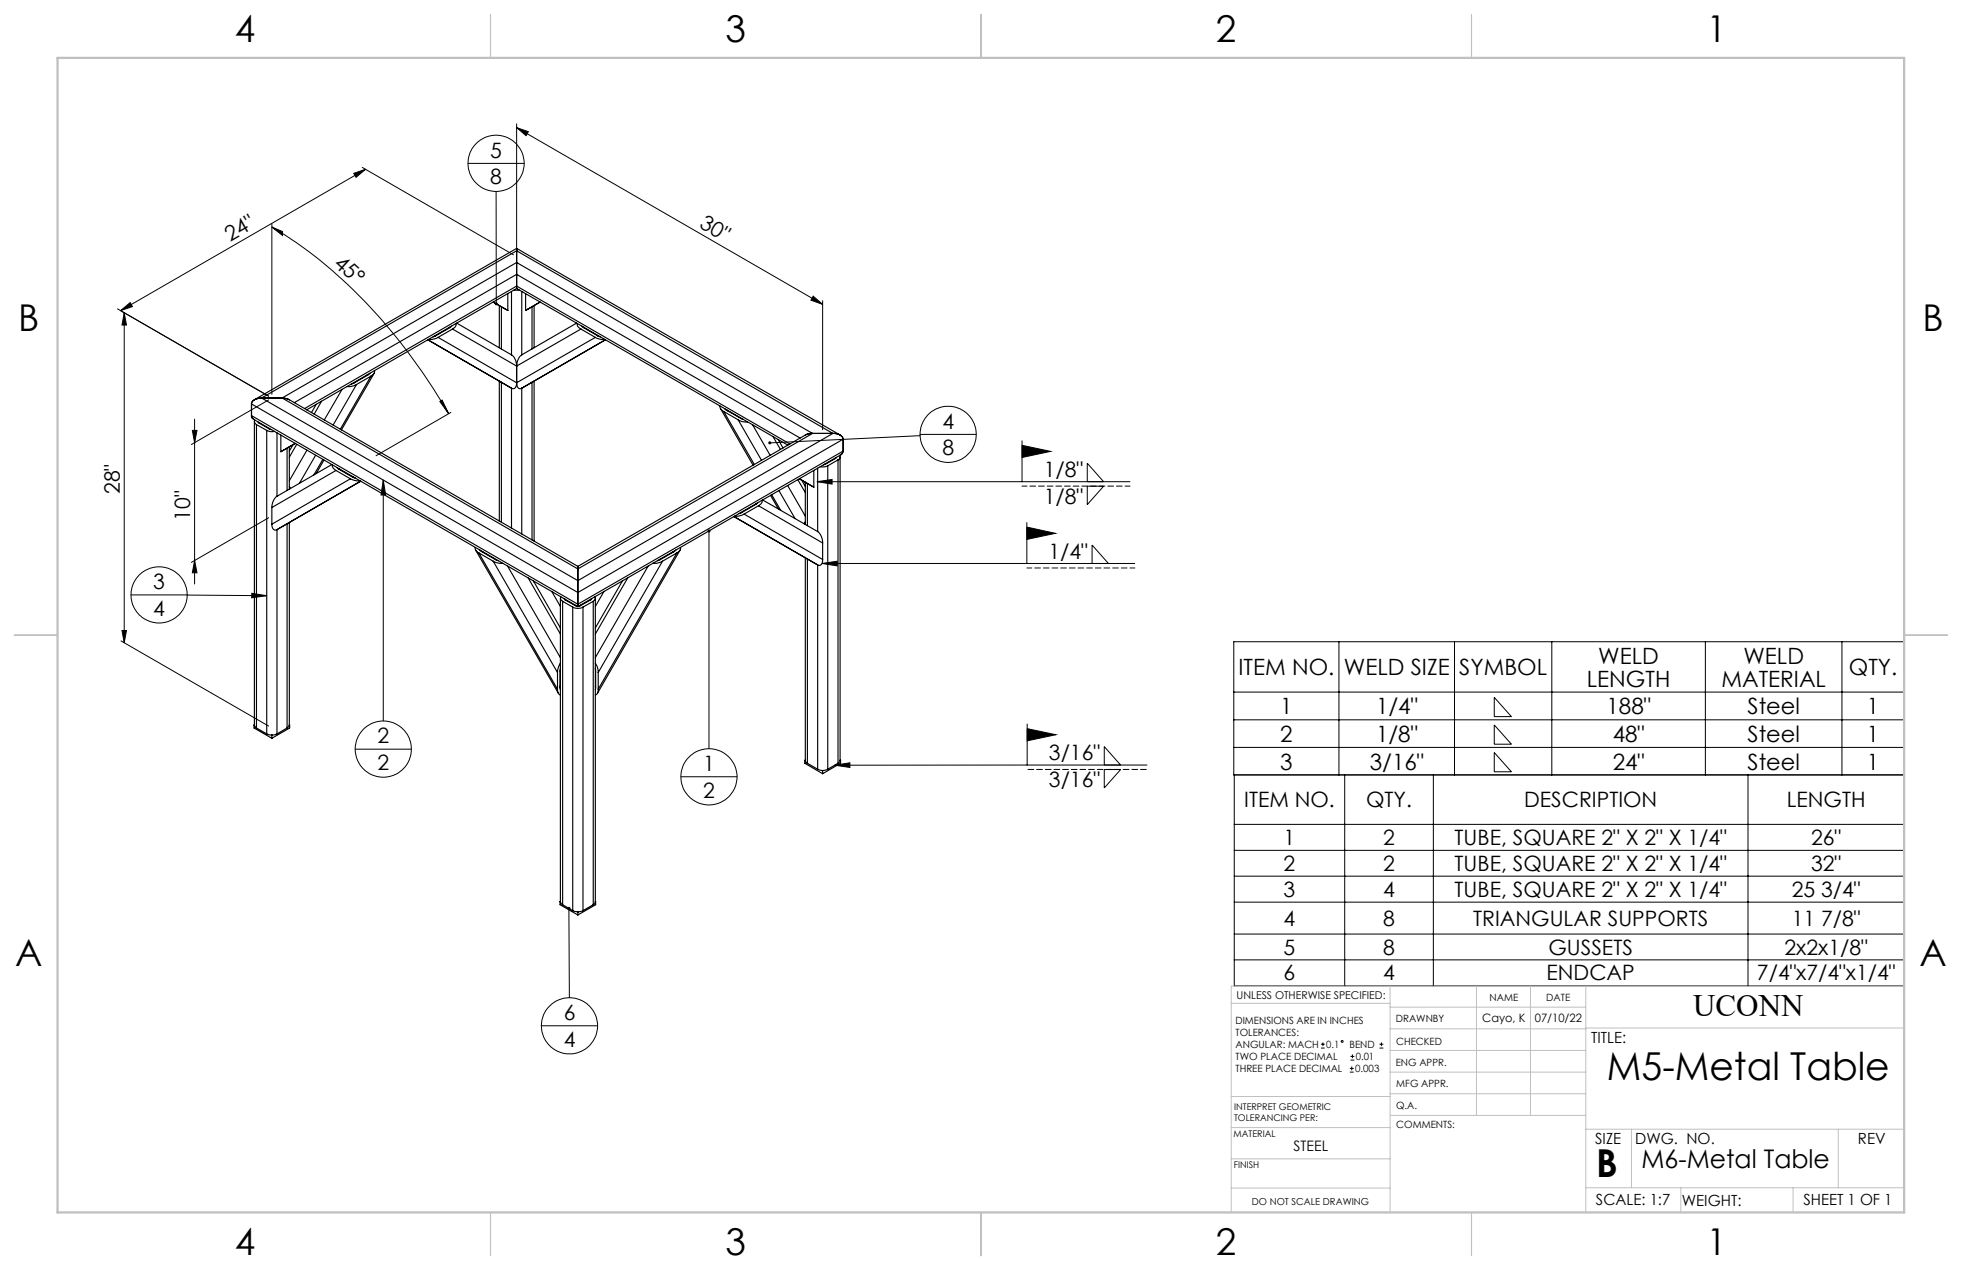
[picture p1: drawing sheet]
<svg xmlns="http://www.w3.org/2000/svg" width="432mm" height="279mm" viewBox="0 0 432 279" stroke-linecap="round" stroke-linejoin="round" font-family="sans-serif">
<g fill="none" stroke="#000" stroke-width=".22">
<path d="M77.9 38.1l2.5-.8-2 1.7zM79.7 36.8l33.3 19.3M80.4 37.3l-53.8 31M103 35.9h12.4M113.7 28.1l2.6 .9-.5 .8zM113.7 27.2v28.4M113.7 28.1l67.3 38.9M59.8 50l2.4 .9v.9zM59.8 50a107.6 107.6 0 0 1 33.5 32.4l5.4 8.6M59.8 49.1v37.6M109.2 42.1v24.7M25.9 67.9l33.2 19.3"/>
<path d="M26.6 68.3l2-1.7 .5 .9zM27.3 68.8l.5 2.7h-1zM27.3 68.8v72.6M179 65.2l2 1.8-2.5-1zM181 66.1v28.4M42.3 94.7h1.1l-.6 2.7zM42.8 92.2v36.3M59.1 88l-17 9.8M96.8 88.3l.5-.3 1.4 3zM99.2 90.7l-16.4 9.6M202.5 95.6h12.3M202.5 95.8l-33.1 1.6"/>
<path d="M224.9 98l6.3 1.3-6.3 1.3zM224.9 97v9M59.1 113.9l-17 9.8M84.3 105.6l.6 3.3h-1zM84.3 105.6v53M156 116.8v47.9M179.8 106l3.3-.5v1zM179.8 106h68.9M226 115v9M226 116l6.3 1.3-6.3 1.4zM239.3 106v-4.1l3.6 4.1M239.3 107h3.6l-3.6 4z"/>
<path d="M26.8 138.7h1l-.5 2.7zM28.8 130.9l29.9 .2M42.8 123.3l.6 2.7h-1.1zM55.4 130.5l3.3 .6-3.3 .4zM180.9 124l3.4-.5v1zM180.9 124h68.8M240.3 124v-4.1l3.6 4.1M26.6 141l32.5 18.7M226.1 159.3v9M271.5 152.3h147.6M271.5 158.4h147.6M294.7 141.2v29.3"/>
<path d="M320.1 141.2v29.3M328.9 153.4l3.7 4.3h-3.7zM328.9 159.5l3.7 4.2h-3.7zM341.5 141.2v29.3M375.3 141.2v29.3M405.4 141.2v29.3M78.2 164.8h12.3M149.9 170.9h12.3M183.7 168.3l3.3-.5v1zM226.1 160.3l6.3 1.3-6.3 1.4zM243 168.3v-4l3.6 4M243 169.3h3.6l-3.6 4.1z"/>
<path d="M252.4 168.3h-68.7M271.5 164.4h147.6M295.9 170.5v46.4M315.5 170.5v46.4M328.9 165.6l3.7 4.2h-3.7zM384.7 170.5v46.4M419.1 170.5h-147.5v46.4h147.5v-75.7h-147.6v29.3h147.6M125.2 199.8l.1 19.7M271.6 181.4h147.5M271.6 187.1h147.5M271.6 192.8h147.5M271.6 198.5h147.5"/>
<path d="M271.6 205.5h147.5M271.6 211.2h147.5M119.1 225.7h12.4M290.7 230.6h.8M290.7 229.7h.8M291.1 229.3v.9M297.1 235.9h.8M297.1 235.1h.8M297.2 233.2h.9M297.2 232.4h.9M297.5 234.6v.9M297.6 232v.8"/>
<path d="M303.6 230.6h.8M303.6 229.7h.8M304 229.3v.9"/>
<circle cx="109.2" cy="36" r="6.2"/>
<circle cx="208.7" cy="95.6" r="6.2"/>
<circle cx="35" cy="130.9" r="6.2"/>
<circle cx="84.4" cy="164.8" r="6.2"/>
<circle cx="156" cy="170.9" r="6.2"/>
<circle cx="125.3" cy="225.7" r="6.2"/>
<circle cx="295.4" cy="229.1" r=".2"/>
</g>
<path d="M249.8 125h-23.8" fill="none" stroke="#300000" stroke-width=".22" stroke-dasharray="1.3 .6" stroke-dashoffset=".2"/>
<g fill="none" stroke="#c0c0c0" stroke-width=".22">
<path d="M305.9 217v49.7M324.9 217v28.4M336.8 217v28.4M349 217v49.7M419.1 217h-148.1v49.7M271 220.7h34.9M305.9 231.1h43.1M305.9 226.3h43.1M305.9 221.6h43.1M305.9 235.9h43.1M349 226.2h70.1M271 255h34.9"/>
<path d="M271 248.1h35M271 241.2h35M305.9 240.6h43.1M306 245.4h43M349 248.4h70.1M359.1 248.4v12.9M404.6 248.4v12.9M271 261.4h34.9M349 261.3h70.1M369.9 261.3v5.4M394.6 261.3v5.4"/>
</g>
<path d="M108 3.2v9.5M215.9 3.2v9.5M323.8 3.2v9.5M3.1 139.7h9.6M419.1 139.7h9.5M108 266.7v9.6M215.9 266.7v9.6M323.8 266.7v9.6" fill="none" stroke="#c0c0c0" stroke-width=".25"/>
<path d="M12.7 12.7h406.4v254h-406.4z" fill="none" stroke="#c0c0c0" stroke-width=".5"/>
<path d="M252.4 169.3h-26.3" fill="none" stroke="#000" stroke-width=".22" stroke-dasharray="1.3 .6" stroke-dashoffset="-.2"/>
<path d="M248.7 106.9h-23.8" fill="none" stroke="#000" stroke-width=".22" stroke-dasharray="1.3 .6" stroke-dashoffset=".2"/>
<g fill="#000">
<path d="M113.7 28.1l2.6 .9-.5 .8zM179 65.2l2 1.8-2.5-1z"/>
<path d="M26.6 68.3l2-1.7 .5 .9zM77.9 38.1l2.5-.8-2 1.7z"/>
<path d="M27.3 68.8l.5 2.7h-1zM26.8 138.7h1l-.5 2.7zM42.3 94.7h1.1l-.6 2.7zM42.8 123.3l.6 2.7h-1.1z"/>
<path d="M109 66.6l-.1 .3 .1 .2 .2 .1v-.4v.4l.3-.2a.34 .34 0 0 0 0-.4 .34 .34 0 0 0-.5 0zM55.4 130.5l3.3 .6-3.3 .4zM84.3 105.6l.6 3.3h-1zM169.2 97.2l-.1 .2h.3h-.3a.33 .33 0 0 0 .4 .3 .33 .33 0 0 0 .2-.5 .33 .33 0 0 0-.5 0zM155.9 116.5a.35 .35 0 0 0 0 .6 .35 .35 0 0 0 .5-.2 .35 .35 0 0 0-.4-.4v.3v-.3zM125 199.6a.34 .34 0 0 0 .1 .5 .34 .34 0 0 0 .5-.2 .34 .34 0 0 0-.4-.4v.3v-.3z"/>
<path d="M96.8 88.3l.5-.3 1.4 3zM59.8 50l2.4 .9v.9z"/>
<path d="M180.9 124l3.4-.5v1zM226 116v2.7l6.3-1.4z"/>
<path d="M183.7 168.3l3.3-.5v1zM226.1 160.3v2.7l6.3-1.4zM179.8 106l3.3-.5v1zM224.9 98v2.6l6.3-1.3z"/>
</g>
<g fill="none" stroke="#000" stroke-width=".25">
<path d="M113.7 57.7v2.7M113.7 54.6v.6M113.7 54.6l-57.7 33.3M113.7 54.6l71.2 41.1M113.7 55.2l-56.1 32.4M113.7 55.2v2.5M113.7 57.7l-51.6 29.9M113.7 55.2l69.6 40.2M113.7 57.7l65.1 37.7M94.2 74.8l18.4 10.6M95.7 73.8l.1 .1M95.8 73.9l-.5 .2"/>
<path d="M96.4 74.2l-1.3 .5h-.8M96.4 74.2l17.3 10M98.9 72l.1 .1M99 72.1l-3.2 1.8M99.4 71.8l-.4 .3M99.6 72.4l-3.2 1.8M99.6 72.4l14.1 8.1M100.4 71.2a1.16 1.16 0 0 1-.8 1.2M100.5 71.1l12.1 7M108.5 66.5l3.3 1.8M109.9 67.2v9.3M110.3 67.5v9.3"/>
<path d="M111.2 68l.6 .3M111.8 64.6v3.7M112.6 78.1a3.1 3.1 0 0 1 1.1 2.4M112.6 64.1v14M113.1 63.8h1.2M113.7 62.9v.6M113.7 63.5l-46.2 26.7M113.7 63.5l59.7 34.4M113.7 60.4v2.5M113.7 60.4l-48.9 28.2M113.7 62.9l-46.7 27M113.7 60.4l62.4 36"/>
<path d="M113.7 62.9l60.1 34.8M114.8 78.1a3.1 3.1 0 0 0-1.1 2.4M114.8 64.1v14M115.7 64.6v3.7M116.2 68l-.5 .3M117.1 67.5v9.3M117.5 67.2v9.3M118.9 66.5l-3.2 1.8M126.9 71.1l-12.1 7M127 71.2a1.14 1.14 0 0 0 .8 1.2M127.8 72.4l3.2 1.8M127.8 72.4l-14.1 8.1"/>
<path d="M128.1 71.8l.3 .3M128.4 72.1l3.2 1.8M128.5 72l-.1 .1M131 74.2l1.3 .5h.8M131 74.2l-17.3 10M131.6 73.9l.5 .2M131.7 73.8l-.1 .1M133.2 74.8l-18.4 10.6M55.4 91.4l.1 .6 .5 .4 71.2 41.1M55.4 88.9v2.5M55.4 88.9l71.8 41.5M55.4 91.4l71.8 41.5"/>
<path d="M56 92.7v66.9l.4 .6M56.1 92.4l-.1 .4 .4 .6M56.4 93.4l2.3 1.3M56.4 93.4v66.8M56.8 92.9l.2 .2M57 93.1l2.3 1.3M57 93v.1M57.6 87.6a2.03 2.03 0 0 0-2.2 1.3M57.6 87.6h4.5M57.6 87.6l69.6 40.1M58.7 94.7l1 .3 .7-.1M58.7 94.7v66.8"/>
<path d="M59.3 94.4l.4 .1M59.3 94.3v.1M61 95.2v14M61.8 95.7v3.7M62.1 87.6l1.6 .3 63.5 36.7M62.1 87.6l65.1 37.6M62.4 99.1l-.6 .3M63.2 98.6v9.3M63.7 98.3v9.3M64.5 97.9l-.8 1.3M65 97.5l-3.2 1.9M65.3 97.8l-1.6 2.8"/>
<path d="M67.6 99l-3.9 6.8M69.6 88.9l-1.1 1.9M70.8 88.3l-1.7 2.8M75.3 85.7l-3.9 6.7M78.5 84.6l-1.4 .5h-.8M78.5 84.6l-5.2 8.9M80.8 82.4l-.1 .2M81.4 82.1l-3.5 2.2-.6 .2M81.6 82.8l-3.1 1.8M81.6 82.8l-6.7 11.6M82.3 82.1l-7.2 12.5M82.4 81.6a1.16 1.16 0 0 1-.8 1.2"/>
<path d="M109.9 83.9v30.7M112.6 85.4l-2.3-1.3v30.8M112.6 85.4v30.8M113.7 84.2a.89 .89 0 0 1-.2 1 .89 .89 0 0 1-.9 .2M113.7 84.2a1.09 1.09 0 0 0 .8 1.3l.3-.1M113.7 80.5v3.7M114.8 85.4v32.1M117.1 84.1v34.7M117.5 83.9v35.2M158.5 89.3a1.14 1.14 0 0 0 .8 1.2M158.6 89.9l7.1 12.4M159.3 90.5l3.2 1.9"/>
<path d="M159.3 90.5l6.7 11.7M159.5 89.9l4 2.4M160.1 90.2l.1 .2M162.5 92.4a3 3 0 0 0 2 .4M162.5 92.4l5.1 8.9M165.6 93.5l3.9 6.7M170.1 96l1.7 2.9M171.3 96.7l1 1.9M178.8 95.4l-1.6 .3-50 28.9M178.8 95.4h4.5M178.8 95.4l-51.6 29.8M183.3 95.4a2.07 2.07 0 0 1 2.3 1.2"/>
<path d="M183.3 95.4l-56.1 32.3M185.6 99.2l-.3 .6-.4 .4-57.7 33.3M185.6 96.6v2.6M185.6 96.6l-58.4 33.8M185.6 99.2l-58.4 33.7M59.8 115.3a.9 .9 0 0 0 .2 1 .9 .9 0 0 0 1 .2M59.8 111.7v3.6M61 109.2a2.92 2.92 0 0 0-1.2 2.5M61 116.5l2.2-1.3v45M61 116.5v45M63.7 114.9v44.6l-.5 .7M63.7 107l.2 .5"/>
<path d="M69.5 100.2l-3.6 6.1M71 101.1l-1.9 3.4M71.3 101.2l-1.7 3M73 102.2l-12 7M73.2 102.3a1.17 1.17 0 0 0 .7 1.2M73.9 103.5l3.2 1.8M73.9 103.5l-14.1 8.2M74.2 102.9l.3 .3M74.5 103.2l3.2 1.8M74.6 103.1l-.1 .1M77.1 105.3l1.1 .4 1 .1M77.1 105.3l-17.3 10"/>
<path d="M77.7 105l.5 .2M77.8 105h-.1M79.4 105.9l-18.4 10.6M161.5 113.6l18.5 10.7M163.1 112.7l.1 .1M163.2 112.8l-.5 .2M163.8 113.1l-1.3 .5h-.9M163.8 113.1l17.2 10M166.3 110.9h.1M166.4 110.9l-3.2 1.9M166.7 110.6l-.3 .3M166.9 111.3l-3.1 1.8"/>
<path d="M166.9 111.3l14.1 8.2M167.7 110.1a1.16 1.16 0 0 1-.8 1.2M167.9 110l12.1 6.9M169.6 109l1.7 3M169.8 108.8l2 3.5M171.4 107.9l3.6 6.2M173.4 106.8l3.8 6.8M175.6 105.5l1.6 2.9M175.9 105.3l3.2 1.9zM176.4 105.6l.8 1.4M177.2 114.8l-.2 .4M177.2 106.1v9.3"/>
<path d="M177.7 106.4v9.2M179.1 103.5v3.7M180 116.9a3.2 3.2 0 0 1 1 2.6M180 103v13.9M181 119.5v3.6M181.6 102.2l-.4 .1M181.6 102v.2M182.2 102.5l-.7 .2h-1M182.2 102.5v66.7M183.9 100.9l-2.3 1.3M183.9 100.8v.1M184.1 100.6l-.2 .3"/>
<path d="M184.4 101.2l-2.2 1.3M184.4 101.2v66.7M184.8 100.2l.1 .6-.5 .4M184.9 100.5v66.9l-.5 .5M104.6 120.4a1.16 1.16 0 0 0 .8 1.2M104.7 121l18.2 31.5M105.4 121.6l3.1 1.9M105.4 121.6l17.3 30M105.6 121l4.1 2.4M106.2 121.4l.1 .1M108.5 123.5l1.4 .4h.8M108.5 123.5l14.2 24.5"/>
<path d="M111.7 124.6l11.6 20.1M116.2 127.1l7.1 12.4M117.4 127.8l5.9 10.3M117.5 127.9v.2M121.5 130.2l1.8 3.2M123.3 131.6v66.8l.5 .6M123.4 131.3v.6l.4 .4M123.8 132.3l2.2 1.3M123.8 132.3v66.7M124.1 131.7l.3 .3M124.4 132l2.2 1.2M124.4 131.8v.2"/>
<path d="M126 133.6a2.37 2.37 0 0 0 2.3 0M126 133.6v66.7M126.6 133.2l.4 .2M126.6 133.1v.1M127.2 127.7v2.7M127.2 132.9v.6M127.2 124.6v.6M127.2 125.2v2.5M127.2 130.4v2.5M127.7 133.2l-.4 .2M127.7 133.1v.1M128.3 133.6v66.7"/>
<path d="M130 132l-2.3 1.2M130 131.8v.2M130.2 131.7l-.2 .3M130.6 132.3l-2.3 1.3M130.6 132.3v66.7M130.9 131.3l.1 .4-.4 .6M131 131.6v66.9l-.4 .5M132.9 130.2l-1.9 3.2M137 127.8l-6 10.3M138.1 127.1l-7.1 12.4M142.6 124.6l-11.6 20.1M145.8 123.5l-1.3 .4h-.8"/>
<path d="M145.8 123.5l-14.1 24.5M148.2 121.4l-.1 .1M148.8 121l-4.1 2.4M149 121.6l-17.3 30M149 121.6l-3.2 1.9M149.7 121l-18.2 31.5M149.8 120.4a1.16 1.16 0 0 1-.8 1.2M177.2 122.7v44.7l.5 .5M177.7 123v44.9M180 124.3v44.9M181 123.1a.88 .88 0 0 1-.1 .9 .88 .88 0 0 1-.9 .3M55.9 159.5l.1 .1"/>
<path d="M55.9 159.5v.7l3.9 2.2M56 159.5h-.1M63.7 159.5h.1M63.7 159.5l-.1 .1M63.7 159.5v.7l-3.9 2.2M122.7 151.6a1.14 1.14 0 0 0 .6 1.3M122.7 148v3.6M123.3 150.9v.2M123.3 145.9l-.4 1-.2 1.1M123.3 147l.1 4.8M131 145.9l.6 1.2 .1 .9M131 147v4.8"/>
<path d="M131.1 150.9l-.1 .2M131.7 151.6a1.14 1.14 0 0 1-.7 1.3M131.7 148v3.6M56.4 160.2l2.3 1.3M58.7 161.5a2.67 2.67 0 0 0 2.3 0M59.7 161.7l.1 .1M59.8 161.8v.6M59.9 161.7l-.1 .1M63.2 160.2l-2.2 1.3M177.1 167.3l.1 .1M177.1 167.3v.6l3.9 2.3M177.2 167.2l-.1 .1"/>
<path d="M177.7 167.9l2.3 1.3M180 169.2a2.31 2.31 0 0 0 2.2 0M181 169.5h.1M181 169.5v.7M181.2 169.5h-.2M184.4 167.9l-2.2 1.3M184.9 167.2l.1 .1M185 167.3l-.1 .1M185 167.3v.6l-4 2.3M123.3 198.4h.1M123.3 198.4v.6l3.9 2.3M123.3 198.3v.1"/>
<path d="M123.8 199l2.2 1.3M130.6 199l-2.3 1.3M131 198.3l.1 .1M131.1 198.4h-.1M131.1 198.4v.6l-3.9 2.3M126 200.3a2.67 2.67 0 0 0 2.3 0M127.1 200.6l.1 .1M127.2 200.7v.6M127.3 200.6l-.1 .1"/>
</g>
<g font-size="8.5">
<text x="353.7" y="237.7">M5-Metal Table</text>
<text x="351.3" y="259">B</text>
</g>
<g font-size="8.1">
<text x="51.7" y="9.3">4</text>
<text x="159.7" y="9.3">3</text>
<text x="267.6" y="9.3">2</text>
<text x="375.6" y="9.3">1</text>
<text x="4" y="72.8">B</text>
<text x="423.1" y="72.8">B</text>
<text x="3.3" y="212.5">A</text>
<text x="422.4" y="212.5">A</text>
<text x="51.7" y="276">4</text>
<text x="159.7" y="276">3</text>
<text x="267.6" y="276">2</text>
<text x="375.6" y="276">1</text>
</g>
<text font-size="6.9" x="372.6" y="223.6">UCONN</text>
<text font-size="5.6" x="361.3" y="257">M6-Metal Table</text>
<g font-size="4.9">
<text x="272.6" y="148.6">ITEM NO.</text>
<text x="295.8" y="148.6">WELD SIZE</text>
<text x="321.2" y="148.6">SYMBOL</text>
<text x="351.8" y="146.1">WELD</text>
<text x="383.7" y="146.1">WELD</text>
<text x="406.9" y="148.6">QTY.</text>
<text x="349.2" y="151">LENGTH</text>
<text x="378.9" y="151">MATERIAL</text>
<text x="281.8" y="157.2">1</text>
<text x="302.8" y="157.2">1/4&quot;</text>
<text x="353.6" y="157.2">188&quot;</text>
<text x="384.6" y="157.2">Steel</text>
<text x="410.9" y="157.2">1</text>
<text x="281.8" y="163.2">2</text>
<text x="302.8" y="163.2">1/8&quot;</text>
<text x="354.9" y="163.2">48&quot;</text>
<text x="384.6" y="163.2">Steel</text>
<text x="410.9" y="163.2">1</text>
<text x="281.8" y="169.3">3</text>
<text x="301.5" y="169.3">3/16&quot;</text>
<text x="354.9" y="169.3">24&quot;</text>
<text x="384.6" y="169.3">Steel</text>
<text x="410.9" y="169.3">1</text>
</g>
<g font-size="4.7">
<text x="107.9" y="34.7">5</text>
<text x="107.9" y="40.6">8</text>
<text x="50.6" y="53.3" transform="rotate(-30 50.6 53.3)">24&quot;</text>
<text x="153.7" y="50" transform="rotate(30 153.7 50)">30&quot;</text>
<text x="73.3" y="58.2" transform="rotate(42 73.3 58.2)">45°</text>
<text x="207.4" y="94.3">4</text>
<text x="207.4" y="100.2">8</text>
<text x="229.7" y="104.9">1/8&quot;</text>
<text x="26.3" y="108.7" transform="rotate(-90 26.3 108.7)">28&quot;</text>
<text x="229.7" y="110.9">1/8&quot;</text>
<text x="41.8" y="114.6" transform="rotate(-90 41.8 114.6)">10&quot;</text>
<text x="230.8" y="122.9">1/4&quot;</text>
<text x="33.7" y="129.6">3</text>
<text x="33.7" y="135.5">4</text>
<text x="83.1" y="163.5">2</text>
<text x="230.9" y="167.3">3/16&quot;</text>
<text x="83.1" y="169.4">2</text>
<text x="154.7" y="169.6">1</text>
<text x="230.9" y="173.2">3/16&quot;</text>
<text x="154.7" y="175.5">2</text>
<text x="273.8" y="177.6">ITEM NO.</text>
<text x="300.6" y="177.6">QTY.</text>
<text x="335.4" y="177.6">DESCRIPTION</text>
<text x="393.2" y="177.6">LENGTH</text>
<text x="282.5" y="185.9">1</text>
<text x="304.4" y="185.9">2</text>
<text x="320.1" y="185.9">TUBE, SQUARE 2&quot; X 2&quot; X 1/4&quot;</text>
<text x="398.6" y="185.9">26&quot;</text>
<text x="282.5" y="191.6">2</text>
<text x="304.4" y="191.6">2</text>
<text x="320.1" y="191.6">TUBE, SQUARE 2&quot; X 2&quot; X 1/4&quot;</text>
<text x="398.6" y="191.6">32&quot;</text>
<text x="282.5" y="197.3">3</text>
<text x="304.4" y="197.3">4</text>
<text x="320.1" y="197.3">TUBE, SQUARE 2&quot; X 2&quot; X 1/4&quot;</text>
<text x="394.3" y="197.3">25 3/4&quot;</text>
<text x="282.5" y="203.6">4</text>
<text x="304.4" y="203.6">8</text>
<text x="324.2" y="203.6">TRIANGULAR SUPPORTS</text>
<text x="394.3" y="203.6">11 7/8&quot;</text>
<text x="282.5" y="210">5</text>
<text x="304.4" y="210">8</text>
<text x="340.8" y="210">GUSSETS</text>
<text x="392.8" y="210">2x2x1/8&quot;</text>
<text x="282.5" y="215.7">6</text>
<text x="304.4" y="215.7">4</text>
<text x="340.4" y="215.7">ENDCAP</text>
<text x="386.7" y="215.7">7/4&quot;x7/4&quot;x1/4&quot;</text>
<text x="124.1" y="224.4">6</text>
<text x="124.1" y="230.3">4</text>
</g>
<g font-size="3.4">
<text x="350.2" y="229.5">TITLE:</text>
<text x="351.1" y="251.6">SIZE</text>
<text x="359.9" y="251.6">DWG. NO.</text>
<text x="408.9" y="251.7">REV</text>
<text x="351.2" y="265.2">SCALE: 1:7</text>
<text x="370.1" y="265.3">WEIGHT:</text>
<text x="396.9" y="265.2">SHEET 1 OF 1</text>
</g>
<text font-size="3.2" x="284.7" y="253.3">STEEL</text>
<g font-size="2.5">
<text x="326.2" y="224.8">Cayo, K</text>
<text x="337.8" y="224.9">07/10/22</text>
</g>
<text font-size="2.4" x="272.2" y="219.7">UNLESS OTHERWISE SPECIFIED:</text>
<g font-size="2.2">
<text x="327.8" y="220.1">NAME</text>
<text x="340.3" y="220.2">DATE</text>
<text x="271.9" y="225.3">DIMENSIONS ARE IN INCHES</text>
<text x="271.9" y="227.9">TOLERANCES:</text>
<text x="307.2" y="224.9">DRAWNBY</text>
<text x="271.9" y="230.6">ANGULAR: MACH</text>
<text x="271.9" y="233.2">TWO PLACE DECIMAL</text>
<text x="291.9" y="230.6">0.1</text>
<text x="297" y="230.6">BEND</text>
<text x="298.4" y="233.2">0.01</text>
<text x="307.3" y="229.8">CHECKED</text>
<text x="271.9" y="235.9">THREE PLACE DECIMAL</text>
<text x="298.2" y="235.9">0.003</text>
<text x="307.2" y="234.5">ENG APPR.</text>
<text x="307.3" y="239.2">MFG APPR.</text>
<text x="307.3" y="243.9">Q.A.</text>
<text x="307.3" y="248.1">COMMENTS:</text>
</g>
<text font-size="2.1" x="275.5" y="265.1">DO NOT SCALE DRAWING</text>
<g font-size="2">
<text x="271.6" y="244.1">INTERPRET GEOMETRIC</text>
<text x="271.5" y="250.2">MATERIAL</text>
<text x="271.6" y="246.6">TOLERANCING PER:</text>
<text x="271.5" y="257">FINISH</text>
</g>
</svg>
